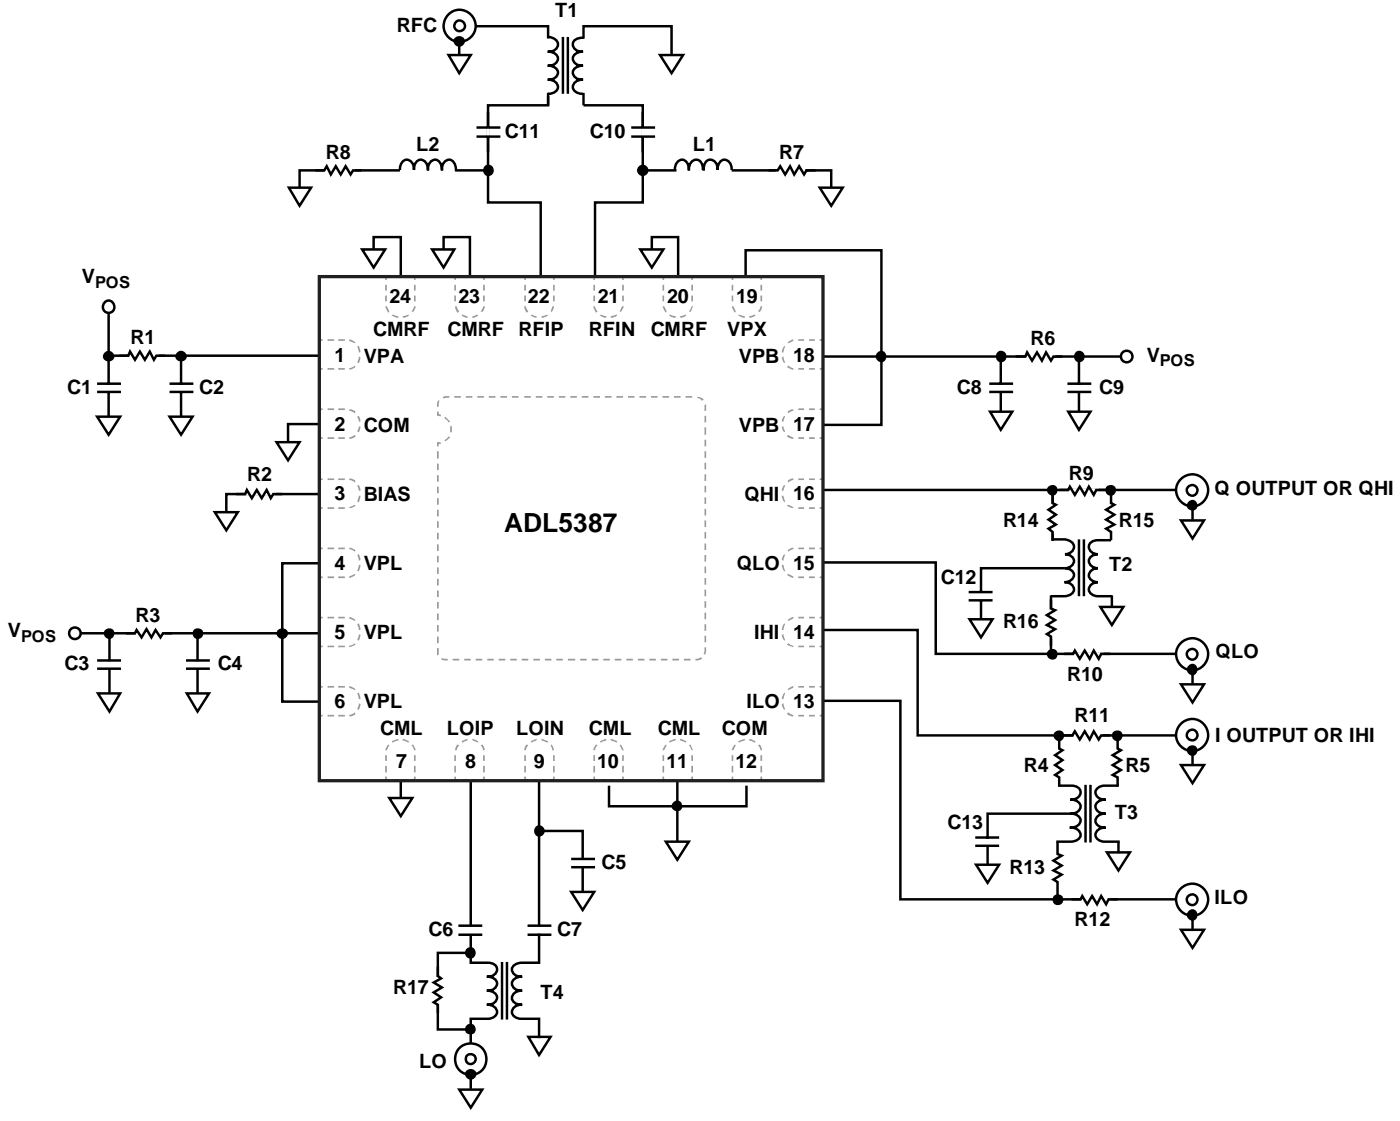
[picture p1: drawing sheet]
<svg xmlns="http://www.w3.org/2000/svg" width="150mm" height="120mm" viewBox="0 0 150 120" stroke-linecap="round" stroke-linejoin="round" font-family="sans-serif">
<g fill="none" stroke="#000" stroke-width=".27">
<path d="M42.9 18.1a.8 .8 0 0 1 1.1-.9l.2 .2 .2 .3v.4a.8 .8 0 0 1 1.1-.9l.2 .2 .2 .4v.4M45.9 18.1a.82 .82 0 0 1 1.1-.9l.2 .2 .2 .4v.4M47.4 18.1a.82 .82 0 0 1 1.1-.9l.2 .2 .2 .4v.4M48.9 18.3h3M51.1 2.8h7.7v1.3M58.8 10.3v1h-6.4v10.4h5.6v8M58.8 10v1.3M58.9 4a.87 .87 0 0 1 .9 1.1l-.2 .2-.3 .2-.4 .1a.8 .8 0 0 1 .9 1l-.2 .2-.3 .2-.4 .1a.8 .8 0 0 1 .9 1l-.2 .2-.3 .2-.4 .1a.75 .75 0 0 1 .9 .3 .75 .75 0 0 1-.2 .9l-.7 .3M60.4 4v6.1M61 4v6.1M62.5 4.1a.81 .81 0 0 0-.9 1l.2 .2 .3 .2 .4 .1a.8 .8 0 0 0-.9 1l.2 .2 .3 .2 .4 .1a.8 .8 0 0 0-.9 1l.2 .2 .3 .2 .4 .1a.75 .75 0 0 0-.9 .3 .75 .75 0 0 0 .2 .9l.7 .3M62.6 10v1.3"/>
<path d="M11.7 33.6v4.6h22.5M40.1 26.8v-1.4h2.9v4.3M80 29.7v-2.8h14.6v18.7h-6.3M88.3 38.3h32M107.4 38.6v2.7M34.2 45.5h-3.3v2.2M88.4 52.6h38.7M106.2 42.1h2.6M106.2 41.2h2.6M107.4 42.1v2.6M43 83.8v1.7M50.5 83.9v15.5"/>
<path d="M57.9 83.8v15.6M65.4 84.3v2.2h14.7v-2.2M72.7 83.9v6.4"/>
</g>
<g fill="#000">
<circle cx="94.6" cy="38.3" r=".49"/>
<circle cx="107.4" cy="38.3" r=".52"/>
</g>
<g fill="none" stroke="#000" stroke-width=".18">
<circle cx="94.6" cy="38.3" r=".49"/>
<circle cx="107.4" cy="38.3" r=".52"/>
</g>
<path d="M106.3 44.2h2.4l-1.3 1.9z" fill="#fff"/>
<path d="M106.3 44.2h2.4l-1.3 1.9zM104 64.4h2.5M104 63.5h2.5M105.3 64.4v2.7M114.3 61h-9v2.6" fill="none" stroke="#000" stroke-width=".27"/>
<path d="M104.1 66.5h2.4l-1.2 1.9z" fill="#fff"/>
<path d="M115.8 38.6v2.7M114.6 42.1h2.5M114.6 41.2h2.5M115.8 42.1v2.6M104.1 66.5h2.4l-1.2 1.9z" fill="none" stroke="#000" stroke-width=".27"/>
<circle cx="115.8" cy="38.3" r=".52" fill="#000"/>
<circle cx="115.8" cy="38.3" r=".52" fill="none" stroke="#000" stroke-width=".18"/>
<path d="M114.7 44.2h2.4l-1.3 1.9z" fill="#fff"/>
<path d="M11.7 38.6v2.7M10.4 42.1h2.6M10.4 41.2h2.6M11.7 42.1v2.6M114.7 44.2h2.4l-1.3 1.9z" fill="none" stroke="#000" stroke-width=".27"/>
<circle cx="11.7" cy="38.2" r=".5" fill="#000"/>
<circle cx="11.7" cy="38.2" r=".5" fill="none" stroke="#000" stroke-width=".18"/>
<path d="M10.4 44.7h2.5l-1.2 2z" fill="#fff"/>
<path d="M19.4 38.6v2.7M10.4 44.7h2.5l-1.2 2zM18.2 42.1h2.6M18.2 41.2h2.6M19.4 42.1v2.6" fill="none" stroke="#000" stroke-width=".27"/>
<circle cx="19.5" cy="38.2" r=".5" fill="#000"/>
<circle cx="19.5" cy="38.2" r=".5" fill="none" stroke="#000" stroke-width=".18"/>
<path d="M18.2 44.7h2.5l-1.3 2z" fill="#fff"/>
<path d="M18.2 44.7h2.5l-1.3 2zM49.2 99.3h2.6M56.6 99.3h2.6M49.2 100.3h2.6M56.6 100.3h2.6" fill="none" stroke="#000" stroke-width=".27"/>
<g fill="#000">
<circle cx="57.9" cy="89.2" r=".52"/>
<circle cx="72.7" cy="86.5" r=".47"/>
<circle cx="50.5" cy="102.3" r=".51"/>
<circle cx="50.5" cy="110.4" r=".49"/>
</g>
<g fill="none" stroke="#000" stroke-width=".18">
<circle cx="57.9" cy="89.2" r=".52"/>
<circle cx="72.7" cy="86.5" r=".47"/>
<circle cx="50.5" cy="102.3" r=".51"/>
<circle cx="50.5" cy="110.4" r=".49"/>
</g>
<path d="M56.7 111.3h2.4l-1.2 1.9z" fill="#fff"/>
<path d="M57.9 89.2h4.6v3.1M61.3 93.1h2.6M61.3 92.2h2.6M62.5 93.1v2.6M56.7 111.3h2.4l-1.2 1.9z" fill="none" stroke="#000" stroke-width=".27"/>
<path d="M61.3 95.7h2.5l-1.3 2z" fill="#fff"/>
<path d="M61.3 95.7h2.5l-1.3 2z" fill="none" stroke="#000" stroke-width=".27"/>
<circle cx="49.3" cy="2.8" r="1.72" fill="#fff"/>
<g fill="none" stroke="#000" stroke-width=".27">
<path d="M49.3 4.9v1"/>
<circle cx="49.3" cy="2.8" r=".58"/>
<circle cx="49.3" cy="2.8" r="1.72"/>
</g>
<g fill="#000">
<circle cx="49.3" cy="4.4" r=".5"/>
<circle cx="52.4" cy="18.3" r=".51"/>
</g>
<g fill="none" stroke="#000" stroke-width=".18">
<circle cx="49.3" cy="4.4" r=".5"/>
<circle cx="52.4" cy="18.3" r=".52"/>
</g>
<path d="M48.1 5.9h2.4l-1.2 2z" fill="#fff"/>
<path d="M48.1 5.9h2.4l-1.2 2z" fill="none" stroke="#000" stroke-width=".27"/>
<path d="M38.9 26.8h2.4l-1.2 1.9z" fill="#fff"/>
<path d="M38.9 26.8h2.4l-1.2 1.9z" fill="none" stroke="#000" stroke-width=".27"/>
<path d="M29.7 47.5h2.5l-1.3 1.9z" fill="#fff"/>
<path d="M29.7 47.5h2.5l-1.3 1.9zM34.2 53h-9.9v2.2" fill="none" stroke="#000" stroke-width=".27"/>
<path d="M23.1 55h2.4l-1.2 1.9z" fill="#fff"/>
<path d="M47.6 26.8v-1.4h2.8v4.3M23.1 55h2.4l-1.2 1.9z" fill="none" stroke="#000" stroke-width=".27"/>
<path d="M46.4 26.8h2.4l-1.2 1.9z" fill="#fff"/>
<path d="M46.4 26.8h2.4l-1.2 1.9zM70 26.8v-1.4h2.8v4.3" fill="none" stroke="#000" stroke-width=".27"/>
<path d="M68.7 26.8h2.5l-1.2 1.9z" fill="#fff"/>
<path d="M42.9 18.3h-10.7v1.8M68.7 26.8h2.5l-1.2 1.9z" fill="none" stroke="#000" stroke-width=".27"/>
<path d="M31 20.1h2.4l-1.2 2z" fill="#fff"/>
<g fill="none" stroke="#000" stroke-width=".27">
<path d="M51.2 14.7h2.5M51.2 13.7h2.5M52.4 12v1.7M52.4 14.7v1.6M62.6 11.3h6.4v10.4h-5.1v8M62.6 4.1v-1.3h9.5v3.1M31 20.1h2.4l-1.2 2zM113.7 84.3h1.3a.78 .78 0 0 1 .9 1l-.2 .3-.3 .2h-.4a.8 .8 0 0 1 .9 1l-.2 .3-.3 .2h-.4a.8 .8 0 0 1 .9 1l-.2 .3-.3 .2h-.5M115 88.8a.82 .82 0 0 1 .9 1.1l-.2 .2-.3 .2h-1.9M116.5 84.2v6.2M117.1 84.2v6.2M120 84.3h-1.4a.8 .8 0 0 0-.9 1l.2 .3 .3 .2h.4a.8 .8 0 0 0-.9 1l.2 .3 .3 .2h.4a.75 .75 0 0 0-.9 .4 .75 .75 0 0 0 .2 .9l.7 .2a.75 .75 0 0 0-.9 .6 .75 .75 0 0 0 .5 .9h1.9"/>
<path d="M50.5 100.4v2.9h1.9a.78 .78 0 0 1 .9 1l-.2 .3-.3 .2h-.4a.8 .8 0 0 1 .9 1l-.2 .3-.3 .2h-.4a.8 .8 0 0 1 .9 1l-.2 .3-.3 .2h-.4a.75 .75 0 0 1 .9 .6 .75 .75 0 0 1-.5 .9h-2.3v2.7M53.9 103.2v6.2M54.4 103.2v6.2M57.9 100.3v3h-1.9a.83 .83 0 0 0-1 1l.2 .3 .3 .2h.4a.8 .8 0 0 0-.9 1l.2 .3 .3 .2h.4a.75 .75 0 0 0-.8 .4 .75 .75 0 0 0 .1 .9l.7 .2a.75 .75 0 0 0-.8 .4 .75 .75 0 0 0 .1 .9l.7 .2h2v2"/>
</g>
<path d="M52.4 13.7v1" fill="none" stroke="#fff" stroke-width=".35"/>
<circle cx="69" cy="18.3" r=".52" fill="#000"/>
<circle cx="69" cy="18.3" r=".52" fill="none" stroke="#000" stroke-width=".18"/>
<path d="M70.9 5.9h2.4l-1.2 2z" fill="#fff"/>
<path d="M67.8 14.7h2.5M67.8 13.7h2.5M69 12v1.7M69 14.7v1.6M70.9 5.9h2.4l-1.2 2z" fill="none" stroke="#000" stroke-width=".27"/>
<path d="M69 13.7v1" fill="none" stroke="#fff" stroke-width=".35"/>
<circle cx="120.9" cy="38.3" r=".62" fill="#fff"/>
<circle cx="120.9" cy="38.3" r=".62" fill="none" stroke="#000" stroke-width=".27"/>
<circle cx="11.6" cy="32.9" r=".63" fill="#fff"/>
<circle cx="11.6" cy="32.9" r=".63" fill="none" stroke="#000" stroke-width=".27"/>
<circle cx="128" cy="52.6" r="1.71" fill="#fff"/>
<g fill="none" stroke="#000" stroke-width=".27">
<path d="M128 54.7v1.1"/>
<circle cx="128" cy="52.6" r=".57"/>
<circle cx="128" cy="52.6" r="1.71"/>
</g>
<g fill="#000">
<circle cx="113" cy="52.6" r=".47"/>
<circle cx="119.2" cy="52.6" r=".49"/>
<circle cx="128" cy="54.2" r=".47"/>
<circle cx="113" cy="70.2" r=".48"/>
</g>
<g fill="none" stroke="#000" stroke-width=".18">
<circle cx="113" cy="52.6" r=".47"/>
<circle cx="119.2" cy="52.6" r=".49"/>
<circle cx="128" cy="54.2" r=".47"/>
<circle cx="113" cy="70.2" r=".48"/>
</g>
<path d="M126.8 55.8h2.4l-1.2 2z" fill="#fff"/>
<path d="M126.8 55.8h2.4l-1.2 2z" fill="none" stroke="#000" stroke-width=".27"/>
<path d="M118.1 65.1h2.5l-1.2 2z" fill="#fff"/>
<path d="M88.4 60.4h12v9.8h27.6M118.1 65.1h2.5l-1.2 2z" fill="none" stroke="#000" stroke-width=".27"/>
<circle cx="128" cy="70.2" r="1.71" fill="#fff"/>
<g fill="none" stroke="#000" stroke-width=".27">
<path d="M128 72.4v1"/>
<circle cx="128" cy="70.2" r=".57"/>
<circle cx="128" cy="70.2" r="1.71"/>
</g>
<circle cx="128" cy="71.8" r=".49" fill="#000"/>
<circle cx="128" cy="71.8" r=".49" fill="none" stroke="#000" stroke-width=".18"/>
<path d="M126.8 73.4h2.4l-1.2 2z" fill="#fff"/>
<path d="M88.4 67.6h10.1v11.3h29.5M126.8 73.4h2.4l-1.2 2z" fill="none" stroke="#000" stroke-width=".27"/>
<circle cx="128" cy="78.9" r="1.71" fill="#fff"/>
<g fill="none" stroke="#000" stroke-width=".27">
<path d="M128 81v1"/>
<circle cx="128" cy="78.9" r=".57"/>
<circle cx="128" cy="78.9" r="1.71"/>
</g>
<circle cx="128" cy="80.5" r=".47" fill="#000"/>
<circle cx="128" cy="80.5" r=".47" fill="none" stroke="#000" stroke-width=".18"/>
<path d="M126.8 82.1h2.4l-1.2 1.9z" fill="#fff"/>
<path d="M88.4 75.2h8.2v21.3h31.4M126.8 82.1h2.4l-1.2 1.9z" fill="none" stroke="#000" stroke-width=".27"/>
<circle cx="128" cy="96.6" r="1.71" fill="#fff"/>
<g fill="none" stroke="#000" stroke-width=".27">
<path d="M128 98.7v1"/>
<circle cx="128" cy="96.5" r=".57"/>
<circle cx="128" cy="96.6" r="1.71"/>
</g>
<circle cx="128" cy="98.2" r=".49" fill="#000"/>
<circle cx="128" cy="98.2" r=".49" fill="none" stroke="#000" stroke-width=".18"/>
<path d="M126.8 99.8h2.4l-1.2 1.9z" fill="#fff"/>
<path d="M126.8 99.8h2.4l-1.2 1.9z" fill="none" stroke="#000" stroke-width=".27"/>
<circle cx="50.5" cy="113.7" r="1.69" fill="#fff"/>
<g fill="none" stroke="#000" stroke-width=".27">
<path d="M50.5 115.8v1"/>
<circle cx="50.5" cy="113.7" r="1.69"/>
<circle cx="50.5" cy="113.6" r=".54"/>
</g>
<circle cx="50.6" cy="115.3" r=".5" fill="#000"/>
<circle cx="50.6" cy="115.3" r=".5" fill="none" stroke="#000" stroke-width=".18"/>
<path d="M49.3 116.9h2.5l-1.3 2z" fill="#fff"/>
<path d="M49.3 116.9h2.5l-1.3 2z" fill="none" stroke="#000" stroke-width=".27"/>
<path d="M41.8 85.6h2.5l-1.3 2z" fill="#fff"/>
<path d="M41.8 85.6h2.5l-1.3 2z" fill="none" stroke="#000" stroke-width=".27"/>
<path d="M71.5 90.3h2.4l-1.2 2z" fill="#fff"/>
<path d="M71.5 90.3h2.4l-1.2 2z" fill="none" stroke="#000" stroke-width=".27"/>
<path d="M14 37.9h3.1l-.1 .4h-3.2z" fill="#fff"/>
<path d="M12.8 38.2h1l.2-.5 .5 .9 .5-.9 .5 .9 .6-.9 .4 .9 .3-.4h1" fill="none" stroke="#000" stroke-width=".27"/>
<path d="M35 18.1h3.2l-.2 .4h-3.2z" fill="#fff"/>
<path d="M33.8 18.3h1l.3-.5 .4 .9 .5-.9 .6 .9 .5-.9 .5 .9 .3-.4h.9" fill="none" stroke="#000" stroke-width=".27"/>
<path d="M110.3 38h3l-.1 .4h-3.1z" fill="#fff"/>
<path d="M109 38.3h1.1l.2-.5 .5 .9 .5-.9 .5 .9 .5-.9 .5 .9 .3-.4h1" fill="none" stroke="#000" stroke-width=".27"/>
<path d="M114.8 52.4h3.1v.4h-3.2z" fill="#fff"/>
<path d="M113.7 52.6h1l.1-.4 .6 .9 .5-.9 .5 .9 .5-.9 .5 .9 .3-.5h.9" fill="none" stroke="#000" stroke-width=".27"/>
<path d="M115.4 78.7h3.1l-.2 .4h-3.1z" fill="#fff"/>
<path d="M69.5 18.3h3.1M73.9 18.1a.8 .8 0 0 0-1-.9l-.2 .2-.2 .4-.1 .4M75.4 18.1a.78 .78 0 0 0-1-.9l-.2 .2-.2 .4-.1 .4M78.5 18.1a.75 .75 0 0 0-.3-.8 .75 .75 0 0 0-.9 .1l-.3 .7a.75 .75 0 0 0-.5-.9 .75 .75 0 0 0-.9 .6l-.1 .4M78.5 18.3h10.7v1.8M114.1 78.9h1l.3-.4 .5 .9 .5-.9 .6 .9 .4-.9 .5 .9 .3-.5h1" fill="none" stroke="#000" stroke-width=".27"/>
<path d="M88 20.1h2.5l-1.3 2z" fill="#fff"/>
<path d="M88 20.1h2.5l-1.3 2z" fill="none" stroke="#000" stroke-width=".27"/>
<path d="M83.4 18.1h3.1l-.2 .4h-3.1z" fill="#fff"/>
<path d="M82.5 18.3h1l.3-.5 .5 .9 .5-.9 .5 .9 .5-.9 .5 .9 .3-.4h1M8.7 68h25.7M10.4 71.8h2.6M10.4 70.9h2.6M11.7 68.3v2.7M11.7 71.8v2.6M34.4 60.4h-4.1v14.9h4.1" fill="none" stroke="#000" stroke-width=".27"/>
<circle cx="11.7" cy="68" r=".47" fill="#000"/>
<circle cx="11.7" cy="68" r=".47" fill="none" stroke="#000" stroke-width=".18"/>
<path d="M10.5 74.4h2.4l-1.2 2z" fill="#fff"/>
<path d="M10.5 74.4h2.4l-1.2 2zM20 71.8h2.5M20 70.9h2.5M21.2 68.3v2.7M21.2 71.8v2.6" fill="none" stroke="#000" stroke-width=".27"/>
<g fill="#000">
<circle cx="21.2" cy="68" r=".5"/>
<circle cx="30.3" cy="68" r=".5"/>
</g>
<g fill="none" stroke="#000" stroke-width=".18">
<circle cx="21.2" cy="68" r=".5"/>
<circle cx="30.3" cy="68" r=".5"/>
</g>
<path d="M20.1 74.4h2.3l-1.2 2z" fill="#fff"/>
<path d="M20.1 74.4h2.3l-1.2 2z" fill="none" stroke="#000" stroke-width=".27"/>
<circle cx="8" cy="68" r=".62" fill="#fff"/>
<circle cx="8" cy="68" r=".62" fill="none" stroke="#000" stroke-width=".27"/>
<path d="M14.7 67.8h3.1l-.1 .4h-3.2z" fill="#fff"/>
<path d="M13.5 68h1l.2-.4 .5 .8 .5-.9 .6 .9 .4-.8 .5 .8 .3-.4h1" fill="none" stroke="#000" stroke-width=".27"/>
<path d="M26.5 52.8h3.1l-.1 .4h-3.2z" fill="#fff"/>
<path d="M25.4 53h.9l.2-.4 .5 .9 .6-.9 .5 .9 .5-.9 .5 .9 .2-.5h1M113 52.6v5.5M112.8 63.9v6.3M119.4 63.9v1.3" fill="none" stroke="#000" stroke-width=".27"/>
<path d="M112.7 54l.5 .2v3.2l-.5-.2z" fill="#fff"/>
<path d="M113 53v1l.3 .2-.7 .5 .7 .5-.7 .6 .7 .5-.7 .4 .4 .4v.9" fill="none" stroke="#000" stroke-width=".27"/>
<path d="M119 54l.4 .2v3.2l-.4-.2z" fill="#fff"/>
<path d="M119.3 53v1l.3 .2-.9 .5 .9 .5-.9 .6 .9 .5-.9 .4 .6 .4v.9" fill="none" stroke="#000" stroke-width=".27"/>
<path d="M112.6 65.3l.5 .2v3.1l-.5-.1z" fill="#fff"/>
<path d="M113 57.9h1.3a.87 .87 0 0 1 .9 1.1l-.2 .2-.3 .2-.4 .1a.8 .8 0 0 1 .9 1l-.2 .2-.3 .2-.4 .1a.8 .8 0 0 1 .9 1l-.2 .2-.3 .2-.5 .1M115.8 57.9v6.1M116.4 57.9v6.1M119.3 58h-1.4a.78 .78 0 0 0-.9 1l.2 .2 .3 .2 .4 .1a.8 .8 0 0 0-.9 1l.2 .2 .3 .2 .4 .1a.75 .75 0 0 0-1 .5 .75 .75 0 0 0 .6 .9l.4 .1a.75 .75 0 0 0-.9 .4 .75 .75 0 0 0 .2 .9l.7 .2h1.5M112.8 64.3v1l.5 .2-.9 .5 .9 .5-.9 .6 .9 .4-.9 .5 .4 .3v1M114.3 62.5a.82 .82 0 0 1 .9 1l-.2 .3-.3 .1-1.9 .1M104.7 90.8h2.6M104.7 89.9h2.6M106 90.8v2.6M115 87.3h-9v2.7" fill="none" stroke="#000" stroke-width=".27"/>
<path d="M104.8 92.8h2.5l-1.3 1.9z" fill="#fff"/>
<path d="M104.8 92.8h2.5l-1.3 1.9z" fill="none" stroke="#000" stroke-width=".27"/>
<g fill="#000">
<circle cx="113.7" cy="79" r=".47"/>
<circle cx="119.9" cy="79" r=".49"/>
<circle cx="113.6" cy="96.6" r=".5"/>
</g>
<g fill="none" stroke="#000" stroke-width=".18">
<circle cx="113.7" cy="79" r=".47"/>
<circle cx="119.9" cy="79" r=".49"/>
<circle cx="113.6" cy="96.6" r=".5"/>
</g>
<path d="M118.8 91.5h2.5l-1.2 1.9z" fill="#fff"/>
<path d="M113.7 78.9h.1M118.8 91.5h2.5l-1.2 1.9zM120.1 90.3v1.3" fill="none" stroke="#000" stroke-width=".27"/>
<path d="M113.4 80.3l.5 .2v3.2l-.5-.2z" fill="#fff"/>
<path d="M113.7 79.4v.9l.4 .2-.8 .5 .8 .6-.8 .5 .8 .5-.8 .6 .4 .2v.9" fill="none" stroke="#000" stroke-width=".27"/>
<path d="M119.7 80.3l.4 .2v3.2l-.4-.2z" fill="#fff"/>
<path d="M120 79.4v.9l.3 .2-.9 .5 .9 .6-.9 .5 .9 .5-.9 .6 .6 .2v.9" fill="none" stroke="#000" stroke-width=".27"/>
<path d="M113.3 91.6l.5 .2v3.1l-.5-.1z" fill="#fff"/>
<path d="M113.5 90.3v1.3l.5 .2-.9 .6 .9 .5-.9 .5 .9 .5-.9 .5 .4 .3v2.1" fill="none" stroke="#000" stroke-width=".27"/>
<path d="M115.4 70h3.1l-.2 .4h-3.1z" fill="#fff"/>
<path d="M114.2 70.2h1l.2-.4 .5 .9 .5-.9 .6 .9 .4-.9 .5 .9 .3-.5h1" fill="none" stroke="#000" stroke-width=".27"/>
<path d="M116.2 96.3h3.1l-.1 .5h-3.2z" fill="#fff"/>
<path d="M115 96.5h1l.2-.3 .5 .8 .5-.8 .6 .8 .4-.8 .5 .8 .3-.5h1M50.5 102.3h-3.5v8.2h3.5" fill="none" stroke="#000" stroke-width=".27"/>
<path d="M46.7 104.8l.5 .1v3.2l-.5-.2z" fill="#fff"/>
<path d="M47 103.8v.9l.4 .3-.8 .4 .8 .6-.8 .5 .8 .5-.8 .6 .4 .2v.9" fill="none" stroke="#000" stroke-width=".27"/>
<g fill="#999">
<path d="M46.9 44.2h.2v.2l.3 .1-.1 .2-.4-.1z"/>
<path d="M46.9 47.5h.4l.1 .1h-.3v.3h-.2z"/>
<path d="M41.3 83.3h.2v.3h.3v.2h-.5z"/>
<path d="M44.2 83.6h.2v-.3h.2v.5h-.4z"/>
<path d="M48.8 83.3h.1v.3h.3v.2h-.4z"/>
<path d="M51.6 83.6h.3v-.3h.1v.5h-.4z"/>
<path d="M56.3 83.3h.2v.3h.2v.2h-.4z"/>
<path d="M59.1 83.6h.3v-.3h.1v.5h-.4z"/>
<path d="M63.7 83.3h.2v.3h.2v.2h-.4z"/>
<path d="M66.5 83.6h.3v-.3h.2v.5h-.5z"/>
<path d="M71.1 83.3h.2v.3h.3v.2h-.5z"/>
<path d="M73.9 83.6h.3v-.3h.2v.5h-.5z"/>
<path d="M78.5 83.3h.2v.3h.3v.2h-.5z"/>
<path d="M81.4 83.6h.2v-.3h.2v.5h-.4z"/>
<path d="M41.3 29.6h.5v.2h-.3v.2h-.2z"/>
<path d="M44.2 29.6h.4v.4h-.2v-.2h-.2z"/>
<path d="M48.8 29.6h.4v.2h-.3v.2h-.1z"/>
<path d="M51.6 29.6h.4v.4h-.1v-.2h-.3z"/>
<path d="M56.3 29.6h.4v.2h-.2v.2h-.2z"/>
<path d="M59.1 29.6h.4v.4h-.1v-.2h-.3z"/>
<path d="M63.7 29.6h.4v.2h-.2v.2h-.2z"/>
<path d="M66.5 29.6h.5v.4h-.2v-.2h-.3z"/>
<path d="M71.1 29.6h.5v.2h-.3v.2h-.2z"/>
<path d="M73.9 29.6h.5v.4h-.2v-.2h-.3z"/>
<path d="M78.5 29.6h.5v.2h-.3v.2h-.2z"/>
<path d="M81.4 29.6h.4v.4h-.2v-.2h-.2z"/>
<path d="M34.2 76.4h.2v.3h.2v.2h-.4z"/>
<path d="M34.2 73.6h.4v.2h-.2v.3h-.2z"/>
<path d="M34.2 69h.2v.3h.2v.2h-.4z"/>
<path d="M34.2 66.2h.4v.2h-.2v.2h-.2z"/>
<path d="M34.2 61.6h.2v.3h.2v.1h-.4z"/>
<path d="M34.2 58.8h.4v.1h-.2v.3h-.2z"/>
<path d="M34.2 54.2h.2v.2h.2v.2h-.4z"/>
<path d="M34.2 51.3h.4v.2h-.2v.3h-.2z"/>
<path d="M34.2 46.7h.2v.2h.2v.2h-.4z"/>
<path d="M34.2 43.8h.4v.2h-.2v.3h-.2z"/>
<path d="M34.2 39.2h.2v.3h.2v.2h-.4z"/>
<path d="M34.2 36.4h.4v.2h-.2v.2h-.2z"/>
<path d="M88 76.7h.3v-.3h.1v.5h-.4z"/>
<path d="M88 73.6h.4v.5h-.1v-.3h-.3z"/>
<path d="M88 69.3h.3v-.3h.1v.5h-.4z"/>
<path d="M88 66.2h.4v.4h-.1v-.2h-.3z"/>
<path d="M88 61.9h.3v-.3h.1v.4h-.4z"/>
<path d="M88 58.8h.4v.4h-.1v-.3h-.3z"/>
<path d="M88.3 54.2h.1v.4h-.4v-.2h.3z"/>
<path d="M88 51.3h.4v.5h-.1v-.3h-.3z"/>
<path d="M88 46.9h.3v-.2h.1v.4h-.4z"/>
<path d="M88 43.8h.4v.5h-.1v-.3h-.3z"/>
<path d="M88 39.5h.3v-.3h.1v.5h-.4z"/>
<path d="M88 36.4h.4v.4h-.1v-.2h-.3z"/>
<path d="M74.7 70.7h.3l.3-.2 .1 .2-.6 .2h-.1zM73.4 70.7h.7v.2h-.7zM72.2 70.7h.7v.2h-.7zM70.9 70.7h.7v.2h-.7zM69.7 70.7h.7v.2h-.7zM68.5 70.7h.7v.2h-.7zM67.2 70.7h.7v.2h-.7zM66 70.7h.7v.2h-.7zM64.8 70.7h.7v.2h-.7zM63.5 70.7h.7v.2h-.7zM62.3 70.7h.7v.2h-.7zM61 70.7h.8v.2h-.8zM59.7 70.7h.7v.2h-.7zM58.5 70.7h.7v.2h-.7zM57.2 70.7h.8v.2h-.8zM56 70.7h.7v.2h-.7zM54.8 70.7h.7v.2h-.7zM53.5 70.7h.7v.2h-.7zM52.3 70.7h.7v.2h-.7zM51.1 70.7h.7v.2h-.7zM49.8 70.7h.7v.2h-.7zM48.6 70.7h.7v.2h-.7zM47.4 70.7v-.1l.7 .1v.2a.75 .75 0 0 1-.7-.2zM46.9 69.5h.2v.8h-.2zM75.6 69.5h.2l-.1 .8-.2-.1zM46.9 68.3h.2v.7h-.2zM75.6 68.2h.2v.7h-.2zM46.9 67.1h.2v.7h-.2zM75.6 67h.2v.7h-.2zM46.9 65.8h.2v.7h-.2zM75.6 65.7h.2v.8h-.2zM46.9 64.6h.2v.7h-.2zM75.6 64.5h.2v.7h-.2zM46.9 63.4h.2v.7h-.2zM75.6 63.3h.2v.7h-.2zM46.9 62.1h.2v.7h-.2zM75.6 62h.2v.7h-.2zM46.9 60.9h.2v.7h-.2zM75.6 60.8h.2v.7h-.2zM46.9 59.6h.2v.8h-.2zM75.6 59.6h.2v.7h-.2zM46.9 58.4h.2v.7h-.2zM75.6 58.3h.2v.7h-.2zM46.9 57.2h.2v.7h-.2zM75.6 57.1h.2v.7h-.2zM46.9 55.9h.2v.7h-.2zM75.6 55.8h.2v.8h-.2zM46.9 54.7h.2v.7h-.2zM75.6 54.6h.2v.7h-.2zM46.9 53.5h.2v.7h-.2zM75.6 53.4h.2v.7h-.2zM46.9 52.2h.2v.7h-.2zM75.6 52.1h.2v.7h-.2zM46.9 51h.2v.7h-.2zM75.6 50.9h.2v.7h-.2zM46.9 49.7h.2v.8h-.2zM75.6 49.7h.2v.7h-.2zM46.9 48.4h.2v.8h-.2zM75.6 48.4h.2v.7h-.2zM75.6 47.2h.2v.7h-.2zM75.6 45.9h.2v.8h-.2zM75.6 44.6h.2v.7h-.2zM75.6 43.5l.2-.1v.7h-.2zM47.1 42.9l.1 .1-.1 .7h-.2v-.4zM74.8 42.6l.5 .1 .2 .2-.1 .1-.6-.3zM47.5 42.6l.7-.1v.2l-.6 .1zM73.6 42.5h.7v.2h-.7zM72.4 42.5h.7v.2h-.7zM71.1 42.5h.7v.2h-.7zM69.9 42.5h.7v.2h-.7zM68.6 42.5h.8v.2h-.8zM67.4 42.5h.7v.2h-.7zM66.2 42.5h.7v.2h-.7zM64.9 42.5h.7v.2h-.7zM63.7 42.5h.7v.2h-.7zM62.5 42.5h.7v.2h-.7zM61.2 42.5h.7v.2h-.7zM60 42.5h.7v.2h-.7zM58.7 42.5h.8v.2h-.8zM57.5 42.5h.7v.2h-.7zM56.3 42.5h.7v.2h-.7zM55 42.5h.7v.2h-.7zM53.7 42.5h.7v.2h-.7zM52.5 42.5h.7v.2h-.7zM51.2 42.5h.7v.2h-.7zM50 42.5h.7v.2h-.7zM48.8 42.5h.7v.2h-.7z"/>
<path d="M48.1 46.8l.2 .1-.5 .5-.1-.1zM48.3 45.8l.2-.1v.7h-.2zM47.8 44.7l.5 .5-.2 .1-.4-.4z"/>
<path d="M43.2 83.6h.5v.2h-.5zM42.2 83.6h.6v.2h-.6z"/>
<path d="M44.4 82.2h.2v.7h-.2zM41.3 82.2h.2v.7h-.2zM44.4 81h.2v.7h-.2zM41.3 81h.2v.7h-.2zM44.2 80l.1-.1 .3 .6h-.2zM41.7 79.9l.1 .1-.3 .5h-.2zM43.3 79.3l.6 .2-.1 .2-.6-.3zM42.1 79.5l.7-.2v.1l-.7 .3z"/>
<path d="M50.6 83.6h.6v.2h-.6zM49.6 83.6h.7v.2h-.7z"/>
<path d="M51.9 82.2h.1v.7h-.1zM48.8 82.2h.1v.7h-.1zM51.9 81h.1v.7h-.1zM48.8 81h.1v.7h-.1zM51.6 80l.2-.1 .2 .6h-.1zM49.1 79.9l.2 .1-.3 .5h-.1v-.2zM50.7 79.3l.6 .2-.1 .2-.5-.3zM49.6 79.5l.6-.2v.1l-.6 .3z"/>
<path d="M58.1 83.6h.6v.2h-.6zM57.1 83.6h.6v.2h-.6z"/>
<path d="M59.4 82.2h.1v.7h-.1zM56.3 82.2h.2v.7h-.2zM59.4 81h.1v.7h-.1zM56.3 81h.2v.7h-.2zM59.2 79.9l.3 .6h-.2l-.2-.5zM56.5 79.9l.2 .1-.2 .5h-.2v-.2zM58.1 79.3l.7 .2-.1 .2-.6-.3zM57 79.5l.6-.2v.1l-.5 .3z"/>
<path d="M65.6 83.6h.5v.2h-.5zM64.6 83.6h.5v.2h-.5z"/>
<path d="M66.8 82.2h.2v.7h-.2zM63.7 82.2h.2v.7h-.2zM66.8 81h.2v.7h-.2zM63.7 81h.2v.7h-.2zM66.5 80l.1-.1 .4 .6h-.2zM64 79.9l.1 .1-.2 .5h-.2zM65.6 79.3l.7 .2-.1 .2-.6-.3zM64.4 79.5l.6-.2 .1 .1-.6 .3z"/>
<path d="M73 83.6h.5v.2h-.5zM72 83.6h.5v.2h-.5z"/>
<path d="M74.2 82.2h.2v.7h-.2zM71.1 82.2h.2v.7h-.2zM74.2 81h.2v.7h-.2zM71.1 81h.2v.7h-.2zM73.9 80l.2-.1 .3 .6h-.2zM71.5 79.9l.1 .1-.3 .5h-.2zM73.1 79.3l.6 .2-.1 .2-.6-.3zM71.8 79.5l.7-.2v.1l-.6 .3z"/>
<path d="M80.4 83.6h.6v.2h-.6zM79.4 83.6h.6v.2h-.6z"/>
<path d="M81.6 82.2h.2v.7h-.2zM78.5 82.2h.2v.7h-.2zM81.6 81h.2v.7h-.2zM78.5 81h.2v.7h-.2zM81.4 80l.1-.1 .3 .6h-.2zM78.9 79.9l.1 .1-.3 .5h-.2zM80.5 79.3l.6 .2-.1 .2-.6-.3zM79.2 79.5l.8-.2v.1l-.7 .3z"/>
<path d="M43.2 29.6h.5v.2h-.5zM42.2 29.6h.6v.2h-.6z"/>
<path d="M42.1 33.8l.7 .1v.2l-.5-.1-.2-.2zM43.2 33.9l.6-.1h.1l-.6 .3zM41.3 32.9h.2l.3 .5-.1 .2zM44.4 32.9h.2l-.3 .6-.1-.1zM41.3 31.7h.2v.6h-.2zM44.4 31.7h.2v.6h-.2zM41.3 30.6h.2v.6h-.2zM44.4 30.6h.2v.6h-.2z"/>
<path d="M50.6 29.6h.6v.2h-.6zM49.6 29.6h.7v.2h-.7z"/>
<path d="M49.6 33.8l.6 .1v.2l-.5-.1-.1-.2zM50.7 33.9l.5-.1h.1l-.4 .3h-.2zM48.9 32.9h.1l.3 .5-.2 .2zM51.9 32.9h.1v.2l-.2 .4-.2-.1zM48.8 31.7h.1v.6h-.1zM51.9 31.7h.1v.6h-.1zM48.8 30.6h.1v.6h-.1zM51.9 30.6h.1v.6h-.1z"/>
<path d="M58.1 29.6h.6v.2h-.6zM57.1 29.6h.6v.2h-.6z"/>
<path d="M57.1 33.8l.5 .1v.2l-.4-.1-.2-.2zM58.1 33.9l.6-.1h.1l-.7 .3zM56.3 32.9h.2l.2 .5-.2 .2zM59.3 32.9h.2l-.1 .2-.2 .4-.1-.1zM56.3 31.7h.2v.6h-.2zM59.4 31.7h.1v.6h-.1zM56.3 30.6h.2v.6h-.2zM59.4 30.6h.1v.6h-.1z"/>
<path d="M65.6 29.6h.5v.2h-.5zM64.6 29.6h.5v.2h-.5z"/>
<path d="M64.5 33.8l.6 .1-.1 .2h-.2l-.4-.3zM65.6 33.9l.6-.1h.1l-.5 .3h-.2zM63.7 32.9h.2l.2 .5-.1 .2zM66.8 32.9h.2l-.4 .6-.1-.1zM63.7 31.7h.2v.6h-.2zM66.8 31.7h.2v.6h-.2zM63.7 30.6h.2v.6h-.2zM66.8 30.6h.2v.6h-.2z"/>
<path d="M73 29.6h.5v.2h-.5zM72 29.6h.5v.2h-.5z"/>
<path d="M71.9 33.8l.6 .1v.2l-.5-.1-.2-.2zM73 33.9l.6-.1h.1l-.6 .3zM71.1 32.9h.2l.3 .5-.1 .2zM74.2 32.9h.2l-.3 .6-.2-.1zM71.1 31.7h.2v.6h-.2zM74.2 31.7h.2v.6h-.2zM71.1 30.6h.2v.6h-.2zM74.2 30.6h.2v.6h-.2z"/>
<path d="M80.4 29.6h.6v.2h-.6zM79.4 29.6h.6v.2h-.6z"/>
<path d="M79.3 33.8l.7 .1v.2l-.5-.1-.3-.2zM80.4 33.9l.6-.1h.1l-.6 .3zM78.5 32.9h.2l.3 .5-.1 .2zM81.6 32.9h.2v.2l-.3 .4-.1-.1zM78.5 31.7h.2v.6h-.2zM81.6 31.7h.2v.6h-.2zM78.5 30.6h.2v.6h-.2zM81.6 30.6h.2v.6h-.2z"/>
<path d="M34.2 75.5h.2v.6h-.2zM34.2 74.5h.2v.5h-.2z"/>
<path d="M36.3 76.7h.7v.2h-.7zM35.2 76.7h.7v.2h-.7zM37.5 76.7h.2l.4-.3 .1 .2-.7 .3zM38.5 75.5l.2 .1-.2 .6-.2-.1zM38.3 74.4l.2-.1 .2 .7h-.2zM37.5 73.6l.7 .4-.1 .1-.6-.3zM36.3 73.6h.7v.2h-.7zM35.2 73.6h.7v.2h-.7z"/>
<path d="M34.2 68h.2v.6h-.2zM34.2 67.1h.2v.5h-.2z"/>
<path d="M36.3 69.3h.7v.2h-.7zM35.2 69.3h.7v.2h-.7zM37.5 69.3h.2l.4-.3 .1 .2-.7 .3zM38.5 68l.2 .1-.2 .7-.2-.1zM38.3 67l.2-.1 .2 .7h-.2zM37.5 66.2l.7 .3-.1 .1-.6-.2zM36.3 66.2h.7v.2h-.7zM35.2 66.2h.7v.2h-.7z"/>
<path d="M34.2 60.6h.2v.6h-.2zM34.2 59.6h.2v.6h-.2z"/>
<path d="M36.3 61.9h.7v.1h-.7zM35.2 61.9h.7v.1h-.7zM37.5 61.9l.6-.3 .1 .1-.7 .3zM38.5 60.6h.2l-.2 .7-.2-.1zM38.3 59.6l.2-.1 .2 .4v.2l-.2 .1zM37.5 58.8l.7 .2-.1 .2-.4-.2-.2-.1zM36.3 58.8h.7v.1h-.7zM35.2 58.8h.7v.1h-.7z"/>
<path d="M34.2 53.2h.2v.5h-.2zM34.2 52.1h.2v.7h-.2z"/>
<path d="M36.3 54.4h.7v.2h-.7zM35.2 54.4h.7v.2h-.7zM37.5 54.4l.6-.2 .1 .1a.56 .56 0 0 1-.7 .1zM38.5 53.2h.2l-.2 .7-.2-.1zM38.3 52.1l.2-.1 .2 .7h-.2zM37.5 51.3l.7 .3-.1 .2-.4-.3h-.2zM36.3 51.3h.7v.2h-.7zM35.2 51.3h.7v.2h-.7z"/>
<path d="M34.2 45.7h.2v.6h-.2zM34.2 44.7h.2v.6h-.2z"/>
<path d="M36.3 46.9h.7v.2h-.7zM35.2 46.9h.7v.2h-.7zM37.5 46.9h.2l.4-.2 .1 .1-.7 .3zM38.5 45.8h.2l-.2 .6-.2-.1zM38.3 44.7l.2-.1 .2 .6h-.2zM37.5 43.9l.7 .3-.1 .2-.4-.3h-.2zM36.3 43.8h.7v.2h-.7zM35.2 43.8h.7v.2h-.7z"/>
<path d="M34.2 38.3h.2v.5h-.2zM34.2 37.3h.2v.5h-.2z"/>
<path d="M36.3 39.5h.7v.2h-.7zM35.2 39.5h.7v.2h-.7zM37.5 39.5h.2l.4-.3 .1 .2-.7 .3zM38.5 38.3h.2l-.2 .7-.2-.1zM38.3 37.2l.2-.1 .2 .7h-.2zM37.5 36.4l.7 .4h-.1l-.6-.2zM36.3 36.4h.7v.2h-.7zM35.2 36.4h.7v.2h-.7z"/>
<path d="M88.3 75.5h.1v.6h-.1zM88.3 74.5h.1v.5h-.1z"/>
<path d="M86.8 76.7h.7v.2h-.7zM85.7 76.7h.6v.2h-.6zM84.5 76.6l.1-.2 .6 .3v.2zM83.9 75.6l.2-.1 .2 .6-.1 .1zM84.2 74.3l.1 .1-.2 .6h-.2zM84.5 74l.7-.4v.2l-.6 .3zM85.7 73.6h.6v.2h-.6zM86.8 73.6h.7v.2h-.7z"/>
<path d="M88.3 68h.1v.6h-.1zM88.3 67.1h.1v.5h-.1z"/>
<path d="M86.8 69.3h.7v.2h-.7zM85.7 69.3h.6v.2h-.6zM84.6 69l.6 .3v.2l-.7-.3zM83.9 68.1l.2-.1 .2 .7-.1 .1zM84.2 66.9l.1 .1-.2 .6h-.2l.1-.5zM84.5 66.5l.7-.3v.2l-.6 .2zM85.7 66.2h.6v.2h-.6zM86.8 66.2h.7v.2h-.7z"/>
<path d="M88.3 60.6h.1v.6h-.1zM88.3 59.6h.1v.6h-.1z"/>
<path d="M86.8 61.9h.7v.1h-.7zM85.7 61.9h.6v.1h-.6zM84.5 61.7l.1-.1 .6 .3v.1zM83.9 60.6h.2l.2 .6-.1 .1zM84.2 59.5l.1 .1-.2 .6-.2-.1zM84.5 59l.7-.2v.1l-.6 .3zM85.7 58.8h.6v.1h-.6zM86.8 58.8h.7v.1h-.7z"/>
<path d="M88.3 53.2h.1v.5h-.1zM88.3 52.1h.1v.7h-.1z"/>
<path d="M86.8 54.4h.7v.2h-.7zM85.7 54.4h.6v.2h-.6zM84.5 54.3l.1-.1 .6 .2v.1zM83.9 53.2h.2l.2 .6-.1 .1zM84.2 52l.1 .1-.2 .6h-.2l.1-.3zM84.5 51.6l.4-.2 .3-.1v.2l-.6 .3zM85.7 51.3h.6v.2h-.6zM86.8 51.3h.7v.2h-.7z"/>
<path d="M88.3 45.7h.1v.6h-.1zM88.3 44.7h.1v.6h-.1z"/>
<path d="M86.8 46.9h.7v.2h-.7zM85.7 46.9h.6v.2h-.6zM84.5 46.8l.1-.1 .6 .2v.2zM83.9 45.8h.2l.2 .5-.1 .1-.2-.4zM84.2 44.6l.1 .1-.2 .5h-.2l.1-.2zM84.5 44.2l.4-.3h.3v.2l-.6 .3zM85.7 43.8h.6v.2h-.6zM86.8 43.8h.7v.2h-.7z"/>
<path d="M88.3 38.3h.1v.5h-.1zM88.3 37.3h.1v.5h-.1z"/>
<path d="M86.8 39.5h.7v.2h-.7zM85.7 39.5h.6v.2h-.6zM84.5 39.4l.1-.2 .6 .3v.2zM83.9 38.3h.2l.2 .6-.1 .1zM84.2 37.1l.1 .1-.2 .6h-.2zM84.5 36.8l.7-.4v.2l-.6 .2zM85.7 36.4h.6v.2h-.6zM86.8 36.4h.7v.2h-.7z"/>
</g>
<path d="M34.3 29.7h54v54.1h-54z" fill="none" stroke="#231f20" stroke-width=".35"/>
<text font-size="2.8" x="54.1" y="57.1">ADL5387</text>
<g font-size="2.1">
<text x="42.6" y="3.4">RFC</text>
<text x="59.6" y="1.8">T1</text>
<text x="35" y="17.1">R8</text>
<text x="44.7" y="16.3">L2</text>
<text x="54.2" y="14.8">C11</text>
<text x="63.3" y="14.8">C10</text>
<text x="74.4" y="16.3">L1</text>
<text x="83.6" y="17.1">R7</text>
<text x="8.8" y="30.4">V</text>
<text x="41.8" y="32.5">24</text>
<text x="49.2" y="32.5">23</text>
<text x="56.7" y="32.5">22</text>
<text x="64.2" y="32.5">21</text>
<text x="71.6" y="32.5">20</text>
<text x="79" y="32.5">19</text>
<text x="14" y="36.9">R1</text>
<text x="35.9" y="38.9">1</text>
<text x="39" y="38.9">VPA</text>
<text x="40" y="36">CMRF</text>
<text x="48" y="36">CMRF</text>
<text x="55.7" y="36">RFIP</text>
<text x="63.2" y="36">RFIN</text>
<text x="69.8" y="36">CMRF</text>
<text x="78.1" y="36">VPX</text>
<text x="79.3" y="38.9">VPB 18</text>
<text x="110.6" y="37">R6</text>
<text x="123.1" y="38.8">V</text>
<text x="7.2" y="42.3">C1</text>
<text x="21.4" y="42.3">C2</text>
<text x="35.9" y="46.3">2</text>
<text x="39" y="46.3">COM</text>
<text x="79.3" y="46.3">VPB 17</text>
<text x="102.7" y="42.3">C8</text>
<text x="118" y="42.3">C9</text>
<text x="26.5" y="51.6">R2</text>
<text x="35.9" y="53.7">3</text>
<text x="39" y="53.7">BIAS</text>
<text x="79.9" y="53.7">QHI 16</text>
<text x="114.7" y="51.5">R9</text>
<text x="130.4" y="53.1">Q OUTPUT OR QHI</text>
<text x="107.7" y="56.5">R14</text>
<text x="120.1" y="56.5">R15</text>
<text x="35.9" y="61.1">4</text>
<text x="39" y="61.1">VPL</text>
<text x="79.1" y="61.1">QLO 15</text>
<text x="101" y="62.6">C12</text>
<text x="119.1" y="61.3">T2</text>
<text x=".9" y="68.4">V</text>
<text x="6.9" y="71.9">C3</text>
<text x="14.6" y="66.7">R3</text>
<text x="23.4" y="71.9">C4</text>
<text x="35.9" y="68.5">5</text>
<text x="39" y="68.6">VPL</text>
<text x="81" y="68.6">IHI 14</text>
<text x="107.7" y="67.4">R16</text>
<text x="130.5" y="70.6">QLO</text>
<text x="35.9" y="76">6</text>
<text x="39" y="76">VPL</text>
<text x="80.1" y="76">ILO 13</text>
<text x="114.6" y="73.1">R10</text>
<text x="115.3" y="77.5">R11</text>
<text x="40.8" y="78.9">CML</text>
<text x="42.5" y="82.4">7</text>
<text x="48" y="78.9">LOIP</text>
<text x="49.9" y="82.4">8</text>
<text x="55.4" y="78.9">LOIN</text>
<text x="57.3" y="82.4">9</text>
<text x="63.2" y="78.9">CML</text>
<text x="64.1" y="82.4">10</text>
<text x="70.6" y="78.9">CML</text>
<text x="71.5" y="82.4">11</text>
<text x="77.5" y="78.9">COM</text>
<text x="79" y="82.4">12</text>
<text x="109.9" y="82.9">R4</text>
<text x="120.8" y="82.9">R5</text>
<text x="130.4" y="79.6">I OUTPUT OR IHI</text>
<text x="101.7" y="89">C13</text>
<text x="119.7" y="87.9">T3</text>
<text x="64.6" y="93.3">C5</text>
<text x="108.4" y="93.8">R13</text>
<text x="46" y="100.4">C6</text>
<text x="59.8" y="100.4">C7</text>
<text x="115.4" y="99.4">R12</text>
<text x="130.4" y="97">ILO</text>
<text x="42.2" y="106.7">R17</text>
<text x="58" y="107.2">T4</text>
<text x="45" y="114.6">LO</text>
</g>
<g font-size="1.8">
<text x="10.2" y="30.9">POS</text>
<text x="124.5" y="39.3">POS</text>
<text x="2.3" y="68.9">POS</text>
</g>
</svg>
